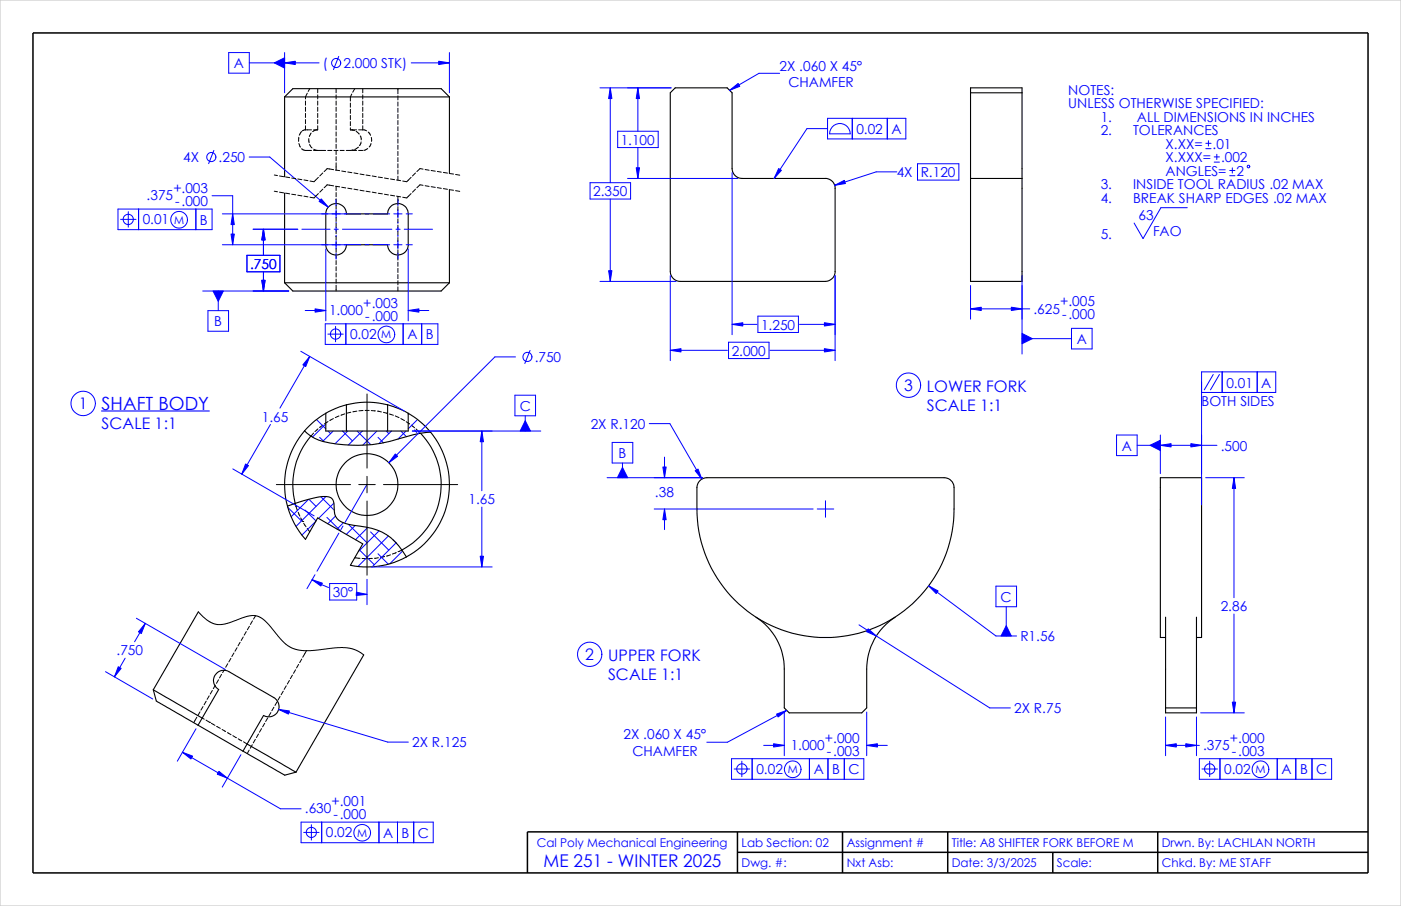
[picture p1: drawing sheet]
<svg xmlns="http://www.w3.org/2000/svg" width="432mm" height="279mm" viewBox="0 0 432 279" stroke-linecap="round" stroke-linejoin="round" font-family="sans-serif">
<path d="M0 0h431.8v279.4h-431.8z" fill="none" stroke="#c0c0c0" stroke-width=".31"/>
<path d="M10.2 10.2h411.4v259h-411.4zM227.3 256.5v12.7M259.7 256.5v12.7M292.1 256.5v12.7M356.8 256.5v12.7M421.6 256.5h-259v12.7M227.3 262.8h194.3M324.5 262.8v6.4" fill="none" stroke="#000" stroke-width=".47"/>
<g fill="none" stroke="#000" stroke-width=".34">
<path d="M87.7 29.9l2.6-2.6h45.7l2.5 2.6M87.7 29.9v24.6M87.7 29.9h50.8M138.5 29.9v23.6M206.6 28.6l1.5-1.5h16l1.5 1.5v23.4a3.1 3.1 0 0 0 3.1 3h25.6a3 3 0 0 1 3.1 3.1v25.6a3 3 0 0 1-3.1 3.1h-44.7a3.1 3.1 0 0 1-3-3.1zM299.1 28.6h15.9M87.7 59.6v27.6M138.5 58.5v28.7M299.1 55v31.8h15.9v-31.8M299.1 55v-27.9h15.9v27.9M299.1 55h15.9M101.3 63.7a3.2 3.2 0 0 1 3.5-.7 3.2 3.2 0 0 1 2 3h12.7a3.2 3.2 0 0 1 3.1-3.2 3.2 3.2 0 0 1 3.2 3.2v9.5a3.2 3.2 0 0 1-3.2 3.1 3.2 3.2 0 0 1-3.1-3.1h-12.7a3.2 3.2 0 0 1-3.2 3.2 3.2 3.2 0 0 1-3.2-3.2v-9.8l.3-1.1z"/>
<path d="M87.7 87.2h50.8M87.7 87.2l2.6 2.5h45.7l2.5-2.5M93.9 132.9l1.9 1.6M93.9 132.9a25.5 25.5 0 0 0-5.3 23.2M95.8 134.5a23.1 23.1 0 0 0-4.8 20.7M100.4 127.5v5.4h25.4v-5.4M100.4 127.5a24.2 24.2 0 0 0-6.5 5.4M106.8 124.8l-3.4 1.2-3 1.5M106.8 124.8a25.2 25.2 0 0 1 12.7 0M106.8 124.8v8.1M119.5 124.8l4.2 1.5 2.1 1.2M119.5 124.8v8.1"/>
<path d="M125.8 127.5a26 26 0 0 1 6.9 5.8M129.6 133.6l-4 1a44.7 44.7 0 0 1-27.4 1.1l-2.4-1.2M129.6 133.6a22.9 22.9 0 0 1-5.7 36M132.7 133.3l-3.1 .3M132.7 133.3a25.4 25.4 0 0 1-7.4 38.4M88.6 156.1a24.5 24.5 0 0 0 5.5 10.2l3.8-6.6 13.9 8-3.8 6.6a25.3 25.3 0 0 0 17.3-2.6M91 155.2a34.1 34.1 0 0 1 9.5-2.1 2.26 2.26 0 0 1 2.5 2.5v1a4.2 4.2 0 0 0 3.4 4.8l4.6 .9a16.3 16.3 0 0 1 12.9 7.3M91 155.2l-2.4 .9M215.7 148.3l.8-.6 1.3-.4h73.2a3.1 3.1 0 0 1 3 3.1 67 67 0 0 1-.5 13.5 39.6 39.6 0 0 1-42.5 32.6 39.6 39.6 0 0 1-36.2-39.5v-7.1zM123.9 169.6l1.4 2.1M61.1 188.7l-13.9 24M275.9 190.3a18.9 18.9 0 0 0-8.8 16v12l-1.5 1.5h-22.4l-1.5-1.5v-12a19 19 0 0 0-8.7-16"/>
<path d="M359.2 196.6h-1.6v-49.3h12.7v49.3h-1.5M359.2 190.3v29.5h9.6v-29.5M47.2 212.7l15.1 8.7M47.2 212.7l1 3.5 12.8 7.4M112.1 202l-20.9 36.1M359.2 218.3h9.6M61 223.6l6.4-11a3.2 3.2 0 0 1-1.2-4.3 3.2 3.2 0 0 1 4.4-1.2l12.7 7.4a3.4 3.4 0 0 1 1.7 5.8l-1.6 .7h-1.1l-1.1-.4-6.3 11M61 223.6l13.9 8M74.9 231.6l12.9 7.5 3.4-1M76.2 229.4l15 8.7"/>
<circle cx="113.1" cy="149.4" r="9.5"/>
</g>
<g fill="none" stroke="#000" stroke-width=".31">
<path d="M94.1 31.2v1.2M94.1 33.1v1.2M94.1 35v1.2M94.1 36.9v1.2M94.1 38.8v1.2M94.7 28.7l-.6 1.2v.6M95.5 27.3l-.5 .9M97.9 38.8v1.2h-1.3M97.9 27.3v1.3M97.9 29.3v1.2M97.9 31.2v1.2M97.9 33.1v1.2"/>
<path d="M97.9 35v1.2M97.9 36.9v1.2M103.6 27.3v1.3M103.6 29.3v1.2M103.6 31.2v1.2M103.6 33.1v1.2M103.6 35v1.2M103.6 36.9v1.2M103.6 38.8v1.2M108 31.8v1.3M108 33.7v1.3M108 35.6v1.3"/>
<path d="M108 37.5v1.3M108 39.4v.6M108.4 29l-.4 .9v1.3M109.3 27.3l-.6 1.1M111.8 27.3v1.3M111.8 29.3v1.2M111.8 31.2v1.2M111.8 33.1v1.2M111.8 35v1.2M111.8 36.9v1.2M111.8 38.8v1.2M122.6 27.3v1.6"/>
<path d="M122.6 29.5v1.3M122.6 31.5v1.2M122.6 33.4v1.2M122.6 35.3v1.2M122.6 37.2v1.2M122.6 39.1v1.2M84.5 59l1 .1M84.5 54l1 .1M86.1 59.3l1.3 .2M86.1 54.3l1.3 .2M88 59.6l1.3 .2M88 54.6l1.3 .2"/>
<path d="M89.9 59.9l1.2 .2M89.9 54.9l1.2 .2M91.8 55.2l1.2 .2M92.1 42.3l-.1 1.3M92.1 44.2l.5 1.2M92.9 40.6l-.7 1.1M92.9 40.6h.1M93 45.9a3.3 3.3 0 0 0 3 .5M93.7 55.5l1.2 .2M95.2 42.8l.1 1.2M95.4 44.6l.8 1M95.9 41l-.6 1.1"/>
<path d="M96 40h-2.1l-.7 .4M96.6 46.4h3.8M96.7 46l1.2 .4M97.5 40h.1M97.5 40l-1.1 .6M98.1 59.7l-1.3 1.3-1.3-.2M98.1 54.7l-1.3 1.3-1.3-.2M99.5 58.3l-.9 1M99.5 53.3l-.9 1M100.8 57l2 .3M100.8 52l2 .3M100.8 57l-.9 .9"/>
<path d="M100.8 52l-.9 .9M101 46.4h1.3M102.9 46.4h1.3M103.4 57.4l1.3 .2M103.4 52.5l1.3 .1M103.6 40.7v1.3M103.6 42.6v1.3M103.6 44.5v1.3M103.6 46.4v1.3M103.6 48.3v1.3M103.6 50.2v2.3M103.6 57.5v1.3"/>
<path d="M103.6 59.4v1.3M104.8 46.4h1.3M105.3 52.7l1.3 .3M105.3 57.7l1.3 .3M107.2 58l1.3 .3M107.2 53l1.3 .3M108 40l1.2 .3M108 40h1.9M108.6 46.4h1.3M108.9 46.2l-2.2 .2M109.1 58.3l1.2 .2M109.1 53.3l1.2 .3"/>
<path d="M109.8 40.5l.9 .9M110.4 45.4l-1.1 .7M110.5 40h1.7l.8 .3M110.5 46.4h1.3M111 58.7l1.2 .2M111 53.7l1.2 .2M111 41.9l.3 1.2M111.3 43.8l-.5 1.1M112.2 46.4h.1M112.8 59l1.3 .2M112.8 54l1.3 .2M113.3 45.8l-1.1 .6"/>
<path d="M113.5 40.7l.7 1M114.3 44.2l-.5 1.1M114.4 42.4l.1 1.2M114.7 59.3l1.3 .2M114.7 54.3l1.3 .2M116.6 59.6l1.3 .2M116.6 54.6l1.3 .2M118.5 59.9l1.2 .2M118.5 54.9l1.2 .2M120.4 55.2l1.2 .2M122.2 55.5l1.3 .2M122.6 41v1.2"/>
<path d="M122.6 42.9v1.3M122.6 44.8v1.3M122.6 46.7v1.3M122.6 48.6v1.3M122.6 50.5v1.3M122.6 52.4v1.3M122.6 54.3v1.3M126.7 59.7l-1.3 1.3-1.3-.2M126.7 54.7l-1.3 1.3-1.3-.2M128.1 58.3l-1 1M128.1 53.3l-1 1M130.4 57.1l-1-.1-.9 .9"/>
<path d="M130.4 52.2l-1-.2-.9 .9M131 57.3l1.2 .2M131 52.3l1.2 .2M132.9 57.6l1.3 .2M132.9 52.6l1.3 .2M134.8 57.9l1.2 .2M134.8 52.9l1.2 .2M136.7 58.2l1.2 .2M136.7 53.2l1.2 .2M138.5 58.5l1.3 .2M138.5 53.5l1.3 .2M140.4 58.8l1.3 .2"/>
<path d="M140.4 53.8l1.3 .2M91.8 60.2l1.2 .2M93.7 60.5l1.2 .2M103.6 61.3v1.3M103.6 63.2v1.3M103.6 65.1v1.3M103.6 67v1.3M103.6 68.9v1.3M103.6 70.8v1.3M103.6 72.7v1.3M103.6 74.6v1.3M103.6 76.5v1.3"/>
<path d="M103.6 78.4v1.3M120.4 60.2l1.2 .2M122.2 60.5l1.3 .2M122.6 60.6v2.5M122.6 63.7v1.3M122.6 65.6v1.3M122.6 67.5v1.3M122.6 69.4v1.3M122.6 71.3v1.3M122.6 73.2v1.3M122.6 75.1v1.3M122.6 77v1.3"/>
<path d="M122.6 79v1.2M103.6 80.3v1.3M103.6 82.3v1.2M103.6 84.2v1.2M103.6 86.1v1.2M103.6 88v1.7M122.6 80.9v1.2M122.6 82.8v1.2M122.6 84.7v1.2M122.6 86.6v1.2M122.6 88.5v1.2M96.6 133.6l-.8 .9"/>
<path d="M98 132.2l-.9 .9M99.5 131.1l-1 .7M101.1 130l-1.1 .7M102.7 129.1l-1.1 .6M104.5 128.3l-1.2 .5M106.3 127.6l-1.2 .5M108.1 127.1l-1.2 .3M110 126.8l-1.2 .2M111.9 126.6l-1.3 .1M112.5 126.6h1.3M113.1 121.5v22.9M114.4 126.6l1.3 .1"/>
<path d="M116.3 126.8l1.3 .2M118.2 127.2l1.2 .3M120 127.7l1.2 .4M121.8 128.3l1.2 .5M123.5 129.1l1.2 .6M125.2 130l1 .7M126.7 131.1l1.1 .8M128.2 132.3l.9 .8M129.1 133.1l.1 .1M85.2 149.4h22.8M91 155.2l.7 2.2M91.9 158l.5 1.2"/>
<path d="M92.7 159.7l.6 1.1M110.6 149.4h5.1M113.1 146.9v5.1M113.1 154.5v22.9M118.2 149.4h22.9M93.3 160.8h.1M93.6 161.4l.7 1M94.7 163l.8 1M109.3 172l1.7 .2M111.6 172.2l1.3 .1M114.8 172.2l-1.3 .1M116.6 172l-1.2 .2"/>
<path d="M118.5 171.6l-1.2 .3M120.4 171.1l-1.3 .4M122.1 170.4l-1.2 .5M123.9 169.6l-1.2 .5M61.1 188.7l1.4 1.5 1.8 1.4 1.5 .7 1.3 .3 3-.4 6.6-2.3 1.8-.1 1.3 .4 1.7 1.1 1.3 1.3 5 5.8 1.6 1.2 1.6 .6 2 .4 2.8 .1 7.6-.9 3.1-.1 2.8 .6 2.8 1.7M73.1 199.7l-.7 1.1M74 198.1l-.6 1.1M75 196.4l-.7 1.1M75.9 194.8l-.6 1.1M76.9 193.1l-.7 1.1M77.8 191.5l-.6 1.1M78.8 189.9l-.7 1"/>
<path d="M61.6 219.5l-.6 1.1M62.6 217.9l-.7 1.1M63.5 216.2l-.6 1.1M64.5 214.6l-.7 1.1M65.4 212.9l-.6 1.1M66.4 211.3l-.7 1.1M67.4 209.6l-.7 1.1M68.3 208l-.7 1.1M69.3 206.3l-.7 1.1M70.2 204.7l-.6 1.1M71.2 203l-.7 1.1M72.1 201.4l-.6 1.1"/>
<path d="M83.5 219.8l-.7 1.1M84.4 218.1l-.6 1.1M85.4 216.5l-.6 1.1M86.3 214.8l-.6 1.1M87.3 213.1l-.6 1.1M88.2 211.5l-.6 1.1M89.2 209.8l-.6 1.1M90.1 208.2l-.6 1.1M91.1 206.5l-.6 1.1M92 204.9l-.6 1.1M93 203.2l-.6 1.1M94.5 200.6l-1.2 2.1"/>
<path d="M60.7 221.2l-1 1.6M62.3 221.4l.6 .4M63.5 222.1l1.1 .7M64.6 222.8h.1M65.2 223.1l1.1 .6M66.8 224l1.1 .6M68.5 225l1.1 .6M70.1 225.9l1.1 .7M71.8 226.9l1.1 .6M73.4 227.8l1.1 .7M75.1 228.8l1.1 .6M76.8 231.3l-.6 1.1"/>
<path d="M77.8 229.7l-.7 1.1M78.7 228l-.6 1.1M79.7 226.4l-.7 1.1M80.6 224.7l-.6 1.1M81.6 223.1l-.7 1.1M82.5 221.4l-.6 1.1"/>
</g>
<g fill="none" stroke="#00f" stroke-width=".31">
<path d="M70.5 16.2h6.3v6.4h-6.3zM76.8 19.4h21.5M87.7 16.2v12.4M104.4 17.4l-1.6 4.1M126.7 19.4h11.8M138.5 16.2v12.4M184.9 27.1h21.9M188.1 27.1v29.2M196.6 27.1v13.4M240.3 22.6h-6.4l-9 5.3M255.1 36.5h24.1v6.3h-24.1zM255.1 39.7h-6.4l-10.1 15.3"/>
<path d="M256.5 39.2a3.2 3.2 0 0 1 3.5-.9 3.2 3.2 0 0 1 2 3h-6.3l.1-.8zM262.7 36.5v6.3M273.5 36.5v6.3M65.9 46.4l-1.6 4.1M76.8 48.4h6.3l18.1 15.5M181.9 56.3h12.5v5.1h-12.5zM190.4 40.5h12.5v5h-12.5zM193.4 55h34M196.6 45.5v9.5M225.6 53.3v49.9M276.4 53h-6.4l-12.7 4.1M282.8 50.5h12.7v5h-12.7z"/>
<path d="M371.6 45.8h1.7M371.6 44.2h1.7M372.4 43.4v1.6M374.2 50h1.6M374.2 48.4h1.6M375 47.6v1.6M379 54.2h1.6M379 52.6h1.6M379.8 51.8v1.6M36.4 64.5h29v6.3h-29zM37.2 67.6h4.7M39.5 65.3v4.8"/>
<path d="M42.7 64.5v6.3M60.4 64.5v6.3M65.4 60.4h6.3v15.1M68.5 66h42.7M68.5 75.5h42.7M76.1 78.7h10.2v5.1h-10.2zM78 70.7h13.8M81.2 70.7v8M93 70.7h8.7M100.4 76.8v22.1M103 70.7h1.3M103.6 61.5v1.9"/>
<path d="M103.6 64.7v2.5M103.6 68.5v.3M103.6 70.1v1.2M103.6 72.6v.3M103.6 74.2v2.6M103.6 78v1.9M105.5 70.7h15.3M112.5 66h1.2M112.5 75.5h1.2M115 66h5.1M115 75.5h5.1M121.4 66h2.5"/>
<path d="M121.4 75.5h2.5M122 70.7h1.3M122.6 61.5v1.9M122.6 64.7v2.5M122.6 68.5v.3M122.6 70.1v1.2M122.6 72.6v.3M122.6 74.2v2.6M122.6 78v1.9M124.6 70.7h8.7M125.2 66h1.9M125.2 75.5h1.9"/>
<path d="M125.8 76.8v22.1M188.1 61.4v25.4M365.9 64.1h-8.1l-5.5 9.5-2.8-4.8M62.5 89.7h26.5M64.1 95.8h6.3v6.4h-6.3zM67.3 89.7v6.1M81.2 83.8v5.9M94.1 95.8h6.3M100.2 99.9h34.8v6.3h-34.8zM106.6 99.9v6.3M124.2 99.9v6.3M125.8 95.8h6.4"/>
<path d="M130 99.9v6.3M184.9 86.8h23.5M206.6 85v26.2M233.6 97.5h12.5v5h-12.5zM257.4 85v26.2M299.1 88.1v10.3M299.1 95.2h18.3M315 85v24.2M92.7 108.3l32 18.5M95.5 109.9l-9.2 16M101 103h4.8M103.4 100.7v4.7"/>
<path d="M158.9 110.1h-6.4l-32.7 32.6M163.4 108.1l-1.6 4M206.6 108h17.6M224.5 105.5h12.5v5.1h-12.5zM225.6 100h7.7M237.3 108h20.1M246.4 100h11M315 104.4h15.2M330.2 101.3h6.4v6.3h-6.4zM373.9 115.5l-2.7 4.7M375.8 115.5l-2.7 4.7M376.7 114.7v6.3"/>
<path d="M387.5 114.7v6.3M83.4 130.9l-8.9 15.3M97.5 129.4l2.9 2.8M98.5 134.9l1.4 1.3M100.4 130.7l-4.1 4.1M101.1 132.9l.8 .8M102.7 132.9l-3.2 3.2M105.6 132.9l3 3.1M107.2 132.9l-3.9 4M110.1 132.9l4.2 4.2M111.7 132.9l-4.3 4.3M116.2 132.9l-4.4 4.4"/>
<path d="M116.5 134.9l1.7 1.7M119 132.9l.8 .8M120.6 132.9l-3.8 3.9M123.5 132.9l1.8 1.8M125.1 132.9l-2.5 2.5M126 127.6l-.2 .2M127.1 132.9h39.6M127.7 132.6l.8 .8M128.7 129.4l-2.9 2.8M148.5 132.9v18.4M158.7 121.9h6.4v6.3h-6.4zM161.9 128.2v4.7"/>
<path d="M188.7 136.4h6.3v6.4h-6.3zM200.1 130.6h6.4l9.8 17.1M344.1 134.2h6.4v6.3h-6.4zM350.5 137.3h24.6M357.6 134.2v11.8M370.3 121h22.9v-6.3h-22.9v41M71.8 144.6l25 14.5M88.7 156.5l4.2 4.2M94 157.3l3.4 3.4M95.1 154l-5.4 5.3M95.2 154l2.2 2.2M98.9 153.2l4.1 4.1"/>
<path d="M100.5 153.1l-9.3 9.2M100.8 159.6l4.3 4.3M102.9 155.2l-4.7 4.7M103.4 159.2l-2.4 2.3M113.1 149.4l-6.8 11.7M148.5 156.4v18.4M187.1 147.3h29.5M191.9 142.8v4.5M201.6 157h49M204.8 141v6.3M204.8 157v6.3M251.9 157h5.1"/>
<path d="M254.4 154.4v5.1M371.6 147.3h11.9M380.3 147.3v37M96.2 178.8l5.1 2.4M97.1 177.2l-2.5 4.3M97.4 160.7l-4.4 4.3M101.6 180h8.3v5h-8.3zM104.4 164.4l-6.7 11.7M105.7 162.2l-.6 1.1M105.8 161.2l-1.9 2M107.5 161.8l5.6 5.6M109.5 162.1l-2.8 2.7"/>
<path d="M110.7 169.5l4.7 4.7M113.1 178.6v7.9M113.4 162.6l-3.8 3.9M114.2 164l5.6 5.7M114.4 174.8h37.3M116.5 170.8l3.2 3.2M116.8 163.7l-6.4 6.4M119.7 165.3l-9.4 9.4M121.1 166.4l1.1 1.1M122.1 167.4l-7.4 7.4M124.1 169.9l-4 4M42 190.7l27.5 15.8"/>
<path d="M44.8 192.2l-3.3 5.7M110.2 183.2l2.9 .1M264.8 192.7l40.3 25.6h6.3M286.2 180.7l20.8 15.4h6.3M307 180.8h6.3v6.3h-6.3zM310.1 187.1v9M380.3 189.4v30.4M32.5 207.1l14.6 8.5M38.6 203l-3.3 5.7M85.9 218.8l33.6 10.1h6.4M241.7 219.6v13.4M242.5 219.1l-18.3 9.8h-6.4"/>
<path d="M267.1 219.6v13.4M370 219.8h13.5M56.2 232l30.2 17.4h6.4M60.4 224.7l-5.7 10M74.3 232.7l-5.8 10M225.5 234h40.7v6.3h-40.7zM226.3 237.2h4.8M228.6 234.7v4.8M231.8 234v6.3M235.4 229.9h6.3M249.5 234v6.3M255.2 234v6.3"/>
<path d="M260.2 234v6.3M267.1 229.9h6.4M359.2 229.9h10.5M359.2 221.1v11.9M368.8 221.1v11.9M369.7 234h40.7v6.3h-40.7zM370.5 237.2h4.7M372.8 234.7v4.8M376 234v6.3M393.7 234v6.3M399.4 234v6.3M404.4 234v6.3"/>
<path d="M92.8 253.5h40.7v6.4h-40.7zM93.6 256.7h4.7M96 254.3v4.8M99.1 253.5v6.4M116.8 253.5v6.4M122.5 253.5v6.4M127.5 253.5v6.4"/>
<circle cx="103.6" cy="19.4" r="1.41"/>
<circle cx="65.1" cy="48.4" r="1.41"/>
<circle cx="384.8" cy="51.3" r=".4"/>
<circle cx="39.5" cy="67.7" r="1.59"/>
<circle cx="55.2" cy="67.8" r="2.59"/>
<circle cx="103.4" cy="103" r="1.59"/>
<circle cx="119.1" cy="103.1" r="2.57"/>
<circle cx="162.5" cy="110.1" r="1.41"/>
<circle cx="280" cy="118.8" r="3.8"/>
<circle cx="25.7" cy="124.4" r="3.8"/>
<circle cx="181.8" cy="201.8" r="3.8"/>
<circle cx="228.7" cy="237.1" r="1.59"/>
<circle cx="244.3" cy="237.2" r="2.58"/>
<circle cx="372.8" cy="237.1" r="1.59"/>
<circle cx="388.5" cy="237.2" r="2.58"/>
<circle cx="96" cy="256.7" r="1.57"/>
<circle cx="111.6" cy="256.8" r="2.58"/>
</g>
<g fill="#00f" stroke="#00f" stroke-width=".31">
<path d="M81.2 70.7l.5 3.3h-1z"/>
<path d="M80.7 86.4h1l-.5 3.3z"/>
<path d="M96.2 178.8l3.2 1-.5 .9z"/>
<path d="M109.9 182.6l3.2 .7-3.3 .3z"/>
<path d="M85.9 218.8l3.3 .4-.3 1z"/>
<path d="M67.5 237.9l2.6 2.1-3.1-1.2z"/>
<path d="M56.2 232l3.2 1.2-.6 .9z"/>
<path d="M44.8 192.2l-1.2 3.2-.9-.5z"/>
<path d="M36.4 205.6l.9 .5-2 2.6z"/>
<path d="M84.5 19.4l3.2-1.6v3.2z"/>
<path d="M125.8 95.8l3.3-.6v1.1z"/>
<path d="M71.2 72.2h1l-.5 3.3z"/>
<path d="M99 61.3l2.2 2.6-2.9-1.8z"/>
<path d="M71.7 66l.5 3.3h-1z"/>
<path d="M135.2 18.9l3.3 .5-3.3 .5z"/>
<path d="M87.7 19.4l3.3-.5v1z"/>
<path d="M97.1 95.2l3.3 .6-3.3 .5z"/>
<path d="M65.7 89.7h3.1l-1.5 3.2z"/>
<path d="M121.8 140l.8 .7-2.8 2z"/>
<path d="M95.5 109.9l-1.3 3.1-.9-.5z"/>
<path d="M148.5 132.9l.5 3.3h-1z"/>
<path d="M148 171.5h1l-.5 3.3z"/>
<path d="M75.7 143.1l.9 .5-2.1 2.6z"/>
<path d="M161.9 129.8l1.6 3.1h-3.2z"/>
<path d="M204.3 144h1l-.5 3.3z"/>
<path d="M267.6 193.9l2.5 2.2-3.1-1.3z"/>
<path d="M286.2 180.7l2.9 1.5-.6 .8z"/>
<path d="M238.4 229.4l3.3 .5-3.3 .5z"/>
<path d="M239.4 220.2l3.1-1.1-2.7 2z"/>
<path d="M214.2 145.2l.9-.5 1.2 3z"/>
<path d="M204.8 157l.5 3.3h-1z"/>
<path d="M191.9 144.1l1.6 3.2h-3.2z"/>
<path d="M267.1 229.9l3.3-.5v1z"/>
<path d="M310.1 193l1.6 3.1h-3.2z"/>
<path d="M196.6 27.1l.5 3.3h-1z"/>
<path d="M196.1 51.7h1l-.5 3.3z"/>
<path d="M188.1 27.1l.5 3.3h-1z"/>
<path d="M187.6 83.5h1l-.5 3.3z"/>
<path d="M225.6 100l3.3-.5v1z"/>
<path d="M254.1 99.5l3.3 .5-3.3 .5z"/>
<path d="M224.9 27.9l2.6-2.2 .5 .9z"/>
<path d="M257.3 57.1l2.9-1.5 .4 1z"/>
<path d="M206.6 108l3.3-.5v1z"/>
<path d="M254.1 107.5l3.3 .5-3.3 .5z"/>
<path d="M240 52l.8 .5-2.2 2.5z"/>
<path d="M379.8 216.5h1l-.5 3.3z"/>
<path d="M365.5 229.4l3.3 .5-3.3 .5z"/>
<path d="M357.6 137.3l3.3-.5v1z"/>
<path d="M367 136.8l3.3 .5-3.3 .5z"/>
<path d="M359.2 229.9l3.3-.5v1z"/>
<path d="M380.3 147.3l.5 3.3h-1z"/>
<path d="M354.5 137.3l3.1-1.5v3.1z"/>
<path d="M299.1 95.2l3.3-.5v1.1z"/>
<path d="M311.7 94.7l3.3 .5-3.3 .6z"/>
<path d="M315 102.8l3.2 1.6-3.2 1.6z"/>
</g>
<path d="M31.3 126.7h33.2" fill="none" stroke="#00f" stroke-width=".34"/>
<text font-size="5.6" fill="#00f" x="31.3" y="126.3">SHAFT BODY</text>
<text font-size="5.4" fill="#00f" x="167.5" y="267.3">ME 251 - WINTER 2025</text>
<g font-size="4.9" fill="#00f">
<text x="278.6" y="120.6">3</text>
<text x="285.7" y="120.7">LOWER FORK</text>
<text x="24.3" y="126.2">1</text>
<text x="285.7" y="126.7">SCALE 1:1</text>
<text x="31.3" y="132.4">SCALE 1:1</text>
<text x="180.4" y="203.6">2</text>
<text x="187.4" y="203.7">UPPER FORK</text>
<text x="187.4" y="209.6">SCALE 1:1</text>
</g>
<g font-size="4.2" fill="#00f">
<text x="72.1" y="21.1">A</text>
<text x="99.5" y="21">(</text>
<text x="105.9" y="21">2.000 STK)</text>
<text x="240.3" y="21.8">2X .060 X 45°</text>
<text x="243" y="26.8">CHAMFER</text>
<text x="329.3" y="29.2">NOTES:</text>
<text x="329.3" y="33.4">UNLESS OTHERWISE SPECIFIED:</text>
<text x="263.9" y="41.4">0.02</text>
<text x="274.7" y="41.4">A</text>
<text x="339.3" y="37.5">1.</text>
<text x="339.3" y="41.7">2.</text>
<text x="349.2" y="41.7">TOLERANCES</text>
<text x="350.4" y="37.5">ALL DIMENSIONS IN INCHES</text>
<text x="191.3" y="44.7">1.100</text>
<text x="359.2" y="45.9">X.XX=</text>
<text x="373.8" y="45.9">.01</text>
<text x="56.5" y="50.1">4X</text>
<text x="67.4" y="50.1">.250</text>
<text x="359.2" y="50.1">X.XXX=</text>
<text x="376.3" y="50.1">.002</text>
<text x="53.4" y="59.5">+.003</text>
<text x="276.4" y="54.7">4X</text>
<text x="283.8" y="54.7">R.120</text>
<text x="339.3" y="58.4">3.</text>
<text x="349.2" y="58.4">INSIDE TOOL RADIUS .02 MAX</text>
<text x="359.2" y="54.2">ANGLES=</text>
<text x="381.1" y="54.2">2</text>
<text x="45.2" y="61.8">.375</text>
<text x="54" y="63.6">-.000</text>
<text x="182.8" y="60.5">2.350</text>
<text x="339.3" y="62.6">4.</text>
<text x="349.2" y="62.6">BREAK SHARP EDGES .02 MAX</text>
<text x="44" y="69.1">0.01</text>
<text x="61.6" y="69.3">B</text>
<text x="350.9" y="67.9">63</text>
<text x="339.3" y="73.7">5.</text>
<text x="355.4" y="72.7">FAO</text>
<text x="77.1" y="83">.750</text>
<text x="112" y="94.9">+.003</text>
<text x="326.8" y="94.4">+.005</text>
<text x="66" y="100.6">B</text>
<text x="101.4" y="97.2">1.000</text>
<text x="112.6" y="99">-.000</text>
<text x="234.6" y="101.7">1.250</text>
<text x="318.5" y="96.7">.625</text>
<text x="327.3" y="98.5">-.000</text>
<text x="107.9" y="104.4">0.02</text>
<text x="125.6" y="104.7">A</text>
<text x="131.2" y="104.7">B</text>
<text x="331.9" y="106.1">A</text>
<text x="164.8" y="111.7">.750</text>
<text x="225.5" y="109.7">2.000</text>
<text x="378" y="119.5">0.01</text>
<text x="388.7" y="119.5">A</text>
<text x="370.3" y="125.2">BOTH SIDES</text>
<text x="80.7" y="130">1.65</text>
<text x="160.2" y="126.7">C</text>
<text x="182.1" y="132.3">2X R.120</text>
<text x="190.7" y="141.3">B</text>
<text x="345.7" y="139">A</text>
<text x="376.2" y="139">.500</text>
<text x="144.4" y="155.5">1.65</text>
<text x="201.9" y="153.2">.38</text>
<text x="102.6" y="184.2">30°</text>
<text x="308.4" y="185.6">C</text>
<text x="376.2" y="188.5">2.86</text>
<text x="314.5" y="197.8">R1.56</text>
<text x="35.9" y="202.1">.750</text>
<text x="312.6" y="220">2X R.75</text>
<text x="127" y="230.5">2X R.125</text>
<text x="192.2" y="228">2X .060 X 45°</text>
<text x="194.9" y="233.1">CHAMFER</text>
<text x="243.7" y="231.3">1.000</text>
<text x="254.3" y="229">+.000</text>
<text x="254.8" y="233.1">-.003</text>
<text x="370.8" y="231.3">.375</text>
<text x="379.1" y="229">+.000</text>
<text x="379.6" y="233.1">-.003</text>
<text x="233.1" y="238.5">0.02</text>
<text x="250.8" y="238.8">A</text>
<text x="256.5" y="238.8">B</text>
<text x="261.5" y="238.8">C</text>
<text x="377.3" y="238.5">0.02</text>
<text x="395" y="238.8">A</text>
<text x="400.7" y="238.8">B</text>
<text x="405.7" y="238.8">C</text>
<text x="94" y="250.9">.630</text>
<text x="102.2" y="248.6">+.001</text>
<text x="102.7" y="252.7">-.000</text>
<text x="100.4" y="258.1">0.02</text>
<text x="118.1" y="258.4">A</text>
<text x="123.8" y="258.4">B</text>
<text x="128.8" y="258.4">C</text>
</g>
<g font-size="3.7" fill="#00f">
<text x="165.5" y="261.2">Cal Poly Mechanical Engineering</text>
<text x="228.6" y="261.2">Lab Section: 02</text>
<text x="261" y="261.2">Assignment #</text>
<text x="293.3" y="261.2">Title: A8 SHIFTER FORK BEFORE M</text>
<text x="358.1" y="261.2">Drwn. By: LACHLAN NORTH</text>
<text x="228.6" y="267.5">Dwg. #:</text>
<text x="261" y="267.5">Nxt Asb:</text>
<text x="293.3" y="267.5">Date: 3/3/2025</text>
<text x="325.8" y="267.5">Scale:</text>
<text x="358.1" y="267.5">Chkd. By: ME STAFF</text>
</g>
<g font-size="3.4" fill="#00f">
<text x="53.6" y="69">M</text>
<text x="117.5" y="104.4">M</text>
<text x="242.8" y="238.5">M</text>
<text x="386.9" y="238.5">M</text>
<text x="110.1" y="258">M</text>
</g>
</svg>
